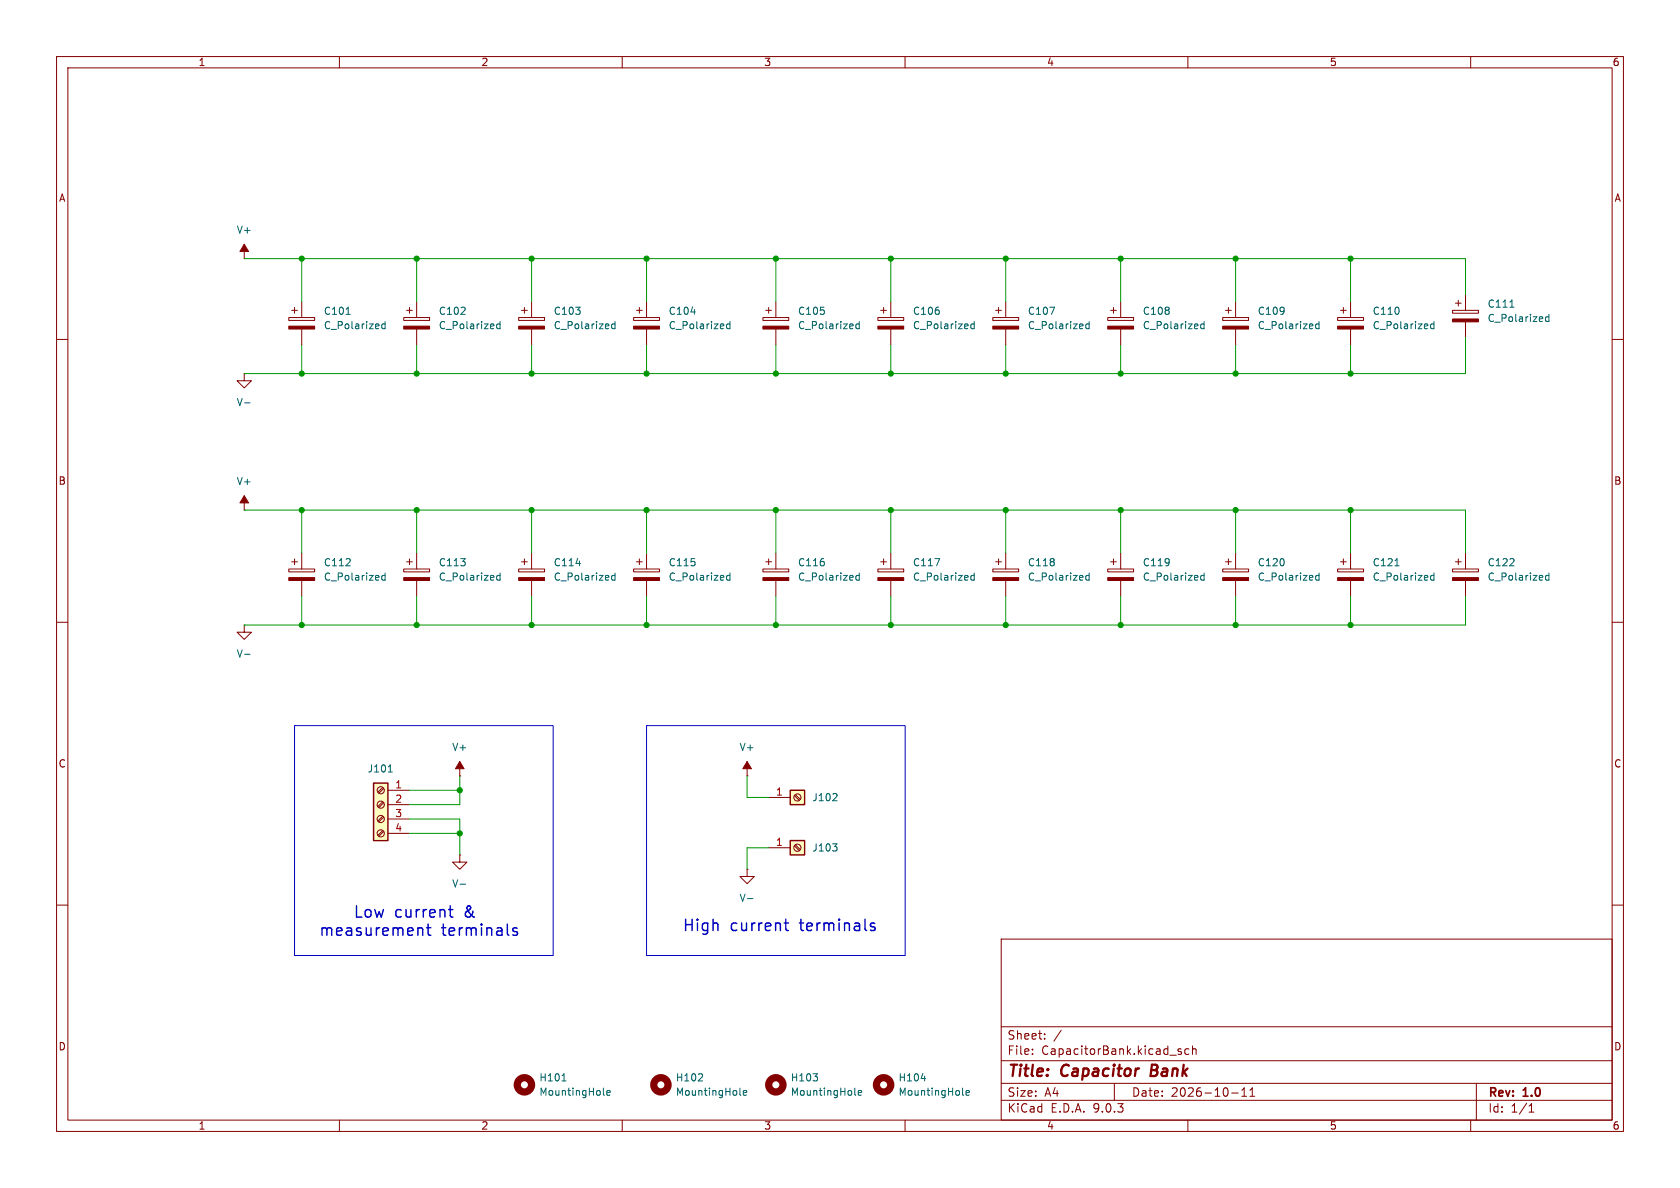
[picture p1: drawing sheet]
<svg xmlns="http://www.w3.org/2000/svg" width="297mm" height="210mm" viewBox="0 0 297 210" stroke-linecap="round" stroke-linejoin="round" font-family="sans-serif">
<g fill="none" stroke="#840000" stroke-width=".18">
<path d="M10 10h277v190h-277zM12 12h273v186h-273zM60 10v2M110 10v2M160 10v2M210 10v2M260 10v2M134.9 56.1h4.5v.5h-4.5zM135.4 54.9h1M135.9 54.4v1M137.2 53.3v2.8M137.2 58.2v2.8"/>
<path d="M10 60h2M285 60h2M92.2 99.3h1M92.7 98.8v1M94 97.8v2.8M135.4 99.3h1M135.9 98.8v1M137.2 97.8v2.8M10 110h2M43.2 110.5v1.3h1.2l-1.2 1.2-1.3-1.2h1.3M43.2 110.5h.1M91.7 100.6h4.6v.5h-4.6z"/>
<path d="M94 102.6v2.8M134.9 100.6h4.5v.5h-4.5zM137.2 102.6v2.8M285 110h2M81.3 137.2h.1M81.3 134.6v2.6M132.1 137.2h.1M132.1 134.6v2.6M81.3 151.1v1.3h1.2l-1.2 1.3-1.3-1.3h1.3M81.3 151.1h.1M10 160h2M177 166h108v32h-108z"/>
<path d="M285 160h2M60 198v2M110 198v2M160 198v2M177 194.5h108M177 191.5h108M177 187.5h108M177 181.5h108M182.5 186.3v.1M182.5 185.5v.1M184.7 183.6v.1M184.7 182.8v.1"/>
<path d="M187.6 182.1l-1.3 2M197 191.5v3M208.2 185.7l.7 .4-.2 .3-.5-.1M208.8 185.5l-.3-.1-.3 .2M210 198v2M210.2 185.5l-.5-.1-.2 .3v.4l.1 .2h.6M210.8 185.5l.2-.1 .4 .1 .1 .9M210.8 184.9v1.5M217.7 193.2h1.2M219.5 193.8h.9M219.5 192.7l.5-.4v1.5M221 193.8h.8"/>
<path d="M221 192.7l.4-.4v1.5M260 198v2M261 191.5v6.5M270.3 196.6h.9M270.3 195.5l.4-.4v1.5"/>
</g>
<path d="M203.6 188.2l-.2 2h.8" fill="none" stroke="#840000" stroke-width=".4"/>
<g fill="#840000" stroke="#840000" stroke-width=".18">
<path d="M132.1 134.6l.7 1.3h-1.5z"/>
<path d="M134.9 57.7h4.5v.5h-4.5z"/>
<path d="M81.3 134.6l.7 1.3h-1.5z"/>
<path d="M134.9 102.1h4.5v.5h-4.5z"/>
<path d="M91.7 102.1h4.6v.5h-4.6z"/>
</g>
<path d="M151.9 56.8v1.3M151.9 57.3h-.4l-.2 .2 .1 .6h.5M101.8 99.6h.8M43.2 115.7h1M108.7 101.8l-.3-.1-.3 .3 .1 .5h.5M108.7 101.3v1.3M151.9 101.3v1.3M151.9 101.8l-.4-.1-.2 .3 .1 .5h.5M81.3 156.3h1" fill="none" stroke="#006464" stroke-width=".18"/>
<path d="M66 138.4h2.6v10.2h-2.6z" fill="#ffffc2"/>
<path d="M66 138.4h2.6v10.2h-2.6z" fill="none" stroke="#840000" stroke-width=".25"/>
<g fill="none" stroke="#840000" stroke-width=".18">
<path d="M155.7 99.3h1M156.2 98.8v1M157.5 97.8v2.8M176 99.3h1M176.5 98.8v1M177.8 97.8v2.8M155.2 100.6h4.6v.5h-4.6zM157.5 102.6v2.8M175.5 100.6h4.6v.5h-4.6zM177.8 102.6v2.8M67.7 139.2l-.9 .8M67.8 139.4l-.8 .8"/>
<path d="M68.6 139.7h3.8M67.7 141.7l-.9 .9M67.7 144.3l-.9 .8M67.7 146.8l-.9 .9M67.8 141.9l-.8 .8M67.8 144.4l-.8 .9M67.8 147l-.8 .8M68.6 142.2h3.8M68.6 144.8h3.8M68.6 147.3h3.8"/>
<circle cx="67.3" cy="139.7" r=".63"/>
<circle cx="67.3" cy="142.2" r=".63"/>
<circle cx="67.3" cy="147.3" r=".63"/>
<circle cx="67.3" cy="144.8" r=".63"/>
</g>
<path d="M165.3 98.8h.8l-.5 1.2M172.2 101.3v1.3M172.2 101.8l-.3-.1-.3 .3 .1 .5h.5M192.5 101.8l-.3-.1-.3 .3 .2 .5h.4M192.5 101.3v1.3M68.6 136.5h.8M99.4 191.1h.7M106.7 193.4l.2 .2M107.3 193.2l.6-.1-.1-.3h-.3l-.2 .2v.6h.5" fill="none" stroke="#006464" stroke-width=".18"/>
<g fill="#840000" stroke="#840000" stroke-width=".18">
<path d="M155.2 102.1h4.6v.5h-4.6z"/>
<path d="M175.5 102.1h4.6v.5h-4.6z"/>
</g>
<circle cx="92.7" cy="191.8" r="1.27" fill="none" stroke="#840000" stroke-width="1.3"/>
<path d="M139.7 139.7h2.5v2.5h-2.5z" fill="#ffffc2"/>
<path d="M139.7 139.7h2.5v2.5h-2.5z" fill="none" stroke="#840000" stroke-width=".25"/>
<g fill="none" stroke="#840000" stroke-width=".18">
<path d="M132.1 153.7v1.2h1.2l-1.2 1.3-1.3-1.3h1.3M132.1 153.7h.1M135.9 141h3.8M140.4 140.6l.9 .9M140.6 140.5l.9 .8"/>
<circle cx="141" cy="141" r=".63"/>
</g>
<path d="M132.1 158.8h1M147.9 140.3l.1 .2-.1 .3-.7 .7h.8" fill="none" stroke="#006464" stroke-width=".18"/>
<path d="M139.7 148.6h2.5v2.5h-2.5z" fill="#ffffc2"/>
<path d="M139.7 148.6h2.5v2.5h-2.5z" fill="none" stroke="#840000" stroke-width=".25"/>
<g fill="none" stroke="#840000" stroke-width=".18">
<path d="M43.2 45.7h.1M43.2 43.2v2.5M51.1 56.1h4.5v.5h-4.5zM51.6 54.9h1M52.1 54.4v1M53.3 53.3v2.8M53.3 58.2v2.8M71.4 56.1h4.5v.5h-4.5zM71.9 54.9h1M72.4 54.4v1M73.7 53.3v2.8M73.7 58.2v2.8"/>
<path d="M91.7 56.1h4.6v.5h-4.6zM92.2 54.9h1M92.7 54.4v1M94 53.3v2.8M94 58.2v2.8M112 56.1h4.6v.5h-4.6zM112.5 54.9h1M113 54.4v1M114.3 53.3v2.8M114.3 58.2v2.8M155.2 56.1h4.6v.5h-4.6zM155.7 54.9h1"/>
<path d="M156.2 54.4v1M157.5 53.3v2.8M157.5 58.2v2.8M175.5 56.1h4.6v.5h-4.6zM176 54.9h1M176.5 54.4v1M177.8 53.3v2.8M177.8 58.2v2.8M195.8 56.1h4.6v.5h-4.6zM196.3 54.9h1.1M196.8 54.4v1M198.1 53.3v2.8"/>
<path d="M198.1 58.2v2.8M216.2 56.1h4.5v.5h-4.5zM216.7 54.9h1M217.2 54.4v1M218.4 53.3v2.8M218.4 58.2v2.8M236.5 56.1h4.5v.5h-4.5zM237 54.9h1M237.5 54.4v1M238.8 53.3v2.8M238.8 58.2v2.8M256.8 54.9h4.6v.5h-4.6z"/>
<path d="M257.3 53.6h1M257.8 53.1v1M259.1 52.1v2.8M259.1 56.9v2.8M43.2 66v1.3h1.2l-1.2 1.3-1.3-1.3h1.3M43.2 66h.1M43.2 90.2h.1M43.2 87.6v2.6M51.6 99.3h1M52.1 98.8v1M53.3 97.8v2.8M71.9 99.3h1"/>
<path d="M72.4 98.8v1M73.7 97.8v2.8M112.5 99.3h1M113 98.8v1M114.3 97.8v2.8M196.3 99.3h1.1M196.8 98.8v1M198.1 97.8v2.8M216.7 99.3h1M217.2 98.8v1M218.4 97.8v2.8M237 99.3h1"/>
<path d="M237.5 98.8v1M238.8 97.8v2.8M257.3 99.3h1M257.8 98.8v1M259.1 97.8v2.8M51.1 100.6h4.5v.5h-4.5zM53.3 102.6v2.8M71.4 100.6h4.5v.5h-4.5zM73.7 102.6v2.8M112 100.6h4.6v.5h-4.6zM114.3 102.6v2.8M195.8 100.6h4.6v.5h-4.6z"/>
<path d="M198.1 102.6v2.8M216.2 100.6h4.5v.5h-4.5zM218.4 102.6v2.8M236.5 100.6h4.5v.5h-4.5zM238.8 102.6v2.8M256.8 100.6h4.6v.5h-4.6zM259.1 102.6v2.8M135.9 149.9h3.8M140.4 149.5l.9 .9M140.6 149.4l.9 .8"/>
<circle cx="141" cy="149.9" r=".63"/>
</g>
<g fill="none" stroke="#006464" stroke-width=".18">
<path d="M61.2 55.6h.7M68.1 56.8v1.3M68.1 57.3h-.4l-.2 .2 .1 .6h.5M88.4 57.3h-.4l-.2 .2 .1 .6h.5M88.4 56.8v1.3M108.7 57.3h-.3l-.3 .2 .1 .6h.5M108.7 56.8v1.3M122.2 55.1h.7M129 57.3h-.3l-.3 .2 .2 .6h.4M129 56.8v1.3M172.2 57.3h-.3l-.3 .2 .1 .6h.5M172.2 56.8v1.3"/>
<path d="M185.6 54.3h.8l-.5 1.3M192.5 57.3h-.3l-.3 .2 .2 .6h.4M192.5 56.8v1.3M212.9 57.3h-.4l-.2 .2 .1 .6h.5M212.9 56.8v1.3M233.2 57.3h-.4l-.2 .2 .1 .6h.5M233.2 56.8v1.3M253.5 57.3h-.4l-.2 .2 .1 .6h.5M253.5 56.8v1.3M266.9 54.3h.8M273.8 55.6v1.2M273.8 56.1l-.3-.1-.3 .2 .1 .6h.5"/>
<path d="M43.2 71.2h1M68.1 101.3v1.3M68.1 101.8l-.4-.1-.2 .3 .1 .5h.5M88.4 101.8l-.4-.1-.2 .3 .1 .5h.5M88.4 101.3v1.3M129 101.8l-.3-.1-.3 .3 .2 .5h.4M129 101.3v1.3M212.9 101.8l-.4-.1-.2 .3 .1 .5h.5M212.9 101.3v1.3M233.2 101.8l-.4-.1-.2 .3 .1 .5h.5M233.2 101.3v1.3M246.6 100h.7"/>
<path d="M253.5 101.8l-.4-.1-.2 .3 .1 .5h.5M253.5 101.3v1.3M273.8 101.8l-.3-.1-.3 .3 .1 .5h.5M273.8 101.3v1.3M147.2 149.2h.8l-.4 .5M147.9 149.7l.1 .2-.1 .5M123.4 191.1h.8M124.1 189.9v.5M130.8 193.4l.2 .2M131.4 193.2l.6-.1-.1-.3h-.3l-.2 .2 .1 .6h.4M143.7 189.8h.8l-.4 .5M144.5 190.4v.6"/>
<path d="M151.1 193.4l.2 .2M151.7 193.2l.6-.1v-.3h-.4l-.2 .2 .1 .6h.5M162.9 190.7h.7M170.2 193.4l.2 .2M170.8 193.2l.6-.1-.1-.3h-.3l-.2 .2v.6h.5"/>
</g>
<g fill="#840000" stroke="#840000" stroke-width=".18">
<path d="M51.1 57.7h4.5v.5h-4.5z"/>
<path d="M51.1 102.1h4.5v.5h-4.5z"/>
<path d="M195.8 102.1h4.6v.5h-4.6z"/>
<path d="M71.4 102.1h4.5v.5h-4.5z"/>
<path d="M216.2 102.1h4.5v.5h-4.5z"/>
<path d="M236.5 57.7h4.5v.5h-4.5z"/>
<path d="M256.8 56.4h4.6v.5h-4.6z"/>
<path d="M236.5 102.1h4.5v.5h-4.5z"/>
<path d="M216.2 57.7h4.5v.5h-4.5z"/>
<path d="M256.8 102.1h4.6v.5h-4.6z"/>
<path d="M43.2 87.6l.7 1.3h-1.5z"/>
<path d="M112 102.1h4.6v.5h-4.6z"/>
<path d="M43.2 43.2l.7 1.3h-1.5z"/>
<path d="M155.2 57.7h4.6v.5h-4.6z"/>
<path d="M71.4 57.7h4.5v.5h-4.5z"/>
<path d="M175.5 57.7h4.6v.5h-4.6z"/>
<path d="M195.8 57.7h4.6v.5h-4.6z"/>
<path d="M91.7 57.7h4.6v.5h-4.6z"/>
<path d="M112 57.7h4.6v.5h-4.6z"/>
</g>
<g fill="none" stroke="#840000" stroke-width="1.3">
<circle cx="116.8" cy="191.8" r="1.27"/>
<circle cx="137.2" cy="191.8" r="1.27"/>
<circle cx="156.2" cy="191.8" r="1.27"/>
</g>
<g fill="none" stroke="#009600" stroke-width=".18">
<path d="M43.2 45.7h215.9v6.4M53.3 45.7v7.6M73.7 45.7v7.6M94 45.7v7.6M114.3 45.7v7.6M137.2 45.7v7.6M157.5 45.7v7.6M177.8 45.7v7.6M198.1 45.7v7.6M218.4 45.7v7.6M238.8 45.7v7.6M259.1 59.7v6.3h-215.9"/>
<path d="M53.3 61v5M73.7 61v5M94 61v5M114.3 61v5M137.2 61v5M157.5 61v5M177.8 61v5M198.1 61v5M218.4 61v5M238.8 61v5M43.2 90.2h215.9v7.6M53.3 90.2v7.6"/>
<path d="M73.7 90.2v7.6M94 90.2v7.6M114.3 90.2v7.6M137.2 90.2v7.6M157.5 90.2v7.6M177.8 90.2v7.6M198.1 90.2v7.6M218.4 90.2v7.6M238.8 90.2v7.6M53.3 105.4v5.1M73.7 105.4v5.1M94 105.4v5.1"/>
<path d="M114.3 105.4v5.1M137.2 105.4v5.1M157.5 105.4v5.1M177.8 105.4v5.1M198.1 105.4v5.1M218.4 105.4v5.1M238.8 105.4v5.1M259.1 105.4v5.1h-215.9M72.4 139.7h8.9M81.3 137.2v5h-8.9M132.1 137.2v3.8h3.8M72.4 144.8h8.9v6.3"/>
<path d="M72.4 147.3h8.9M135.9 149.9h-3.8v3.8"/>
</g>
<path d="M74.2 164h.3l.2 .3v1M75.4 164h.8M75.7 163.3v1.8l.1 .1 .4 .1M79.3 160.8h.8M79.6 160.1v1.7l.1 .2 .4 .1M91.4 164.1l-.5-.1-.3 .3 .1 .3 .7 .2 .1 .2-.1 .2-.2 .1-.6-.1M138.6 163.2h.8M138.9 162.5v1.7l.1 .2 .4 .1M154.6 163.3l-.4-.1-.3 .2 .1 .3 .6 .2 .1 .2-.1 .3-.2 .1-.5-.1" fill="none" stroke="#0000c2" stroke-width=".25"/>
<path d="M52.1 128.3h45.7v40.6h-45.7zM114.3 128.3h45.7v40.6h-45.7z" fill="none" stroke="#0000c2" stroke-width=".18"/>
<g fill="#009600" stroke="#009600" stroke-width=".18">
<circle cx="157.5" cy="66" r=".46"/>
<circle cx="198.1" cy="45.7" r=".46"/>
<circle cx="198.1" cy="66" r=".46"/>
<circle cx="157.5" cy="45.7" r=".46"/>
<circle cx="177.8" cy="45.7" r=".46"/>
<circle cx="177.8" cy="66" r=".46"/>
<circle cx="137.2" cy="90.2" r=".46"/>
<circle cx="137.2" cy="110.5" r=".46"/>
<circle cx="114.3" cy="110.5" r=".46"/>
<circle cx="114.3" cy="90.2" r=".46"/>
<circle cx="114.3" cy="66" r=".46"/>
<circle cx="137.2" cy="66" r=".46"/>
<circle cx="137.2" cy="45.7" r=".46"/>
<circle cx="94" cy="110.5" r=".46"/>
<circle cx="157.5" cy="90.2" r=".46"/>
<circle cx="157.5" cy="110.5" r=".46"/>
<circle cx="177.8" cy="110.5" r=".46"/>
<circle cx="177.8" cy="90.2" r=".46"/>
<circle cx="198.1" cy="90.2" r=".46"/>
<circle cx="198.1" cy="110.5" r=".46"/>
<circle cx="218.4" cy="110.5" r=".46"/>
<circle cx="238.8" cy="110.5" r=".46"/>
<circle cx="238.8" cy="45.7" r=".46"/>
<circle cx="238.8" cy="66" r=".46"/>
<circle cx="218.4" cy="66" r=".46"/>
<circle cx="218.4" cy="45.7" r=".46"/>
<circle cx="218.4" cy="90.2" r=".46"/>
<circle cx="238.8" cy="90.2" r=".46"/>
<circle cx="73.7" cy="90.2" r=".46"/>
<circle cx="73.7" cy="110.5" r=".46"/>
<circle cx="53.3" cy="90.2" r=".46"/>
<circle cx="53.3" cy="110.5" r=".46"/>
<circle cx="81.3" cy="139.7" r=".46"/>
<circle cx="81.3" cy="147.3" r=".46"/>
<circle cx="114.3" cy="45.7" r=".46"/>
<circle cx="94" cy="90.2" r=".46"/>
<circle cx="73.7" cy="45.7" r=".46"/>
<circle cx="94" cy="45.7" r=".46"/>
<circle cx="94" cy="66" r=".46"/>
<circle cx="73.7" cy="66" r=".46"/>
<circle cx="53.3" cy="45.7" r=".46"/>
<circle cx="53.3" cy="66" r=".46"/>
</g>
<g font-size="2.8" fill="#0000c2">
<text x="56.3" y="165.8">measurement</text>
<text x="62.4" y="162.6">Low</text>
<text x="69.8" y="162.6">current</text>
<text x="78.1" y="165.8">terminals</text>
<text x="82.3" y="162.6">&amp;</text>
<text x="120.6" y="165">High</text>
<text x="129.1" y="165">current</text>
<text x="141.6" y="165">terminals</text>
</g>
<g font-size="2.8" fill="#840000">
<text x="178" y="190.9">Title:</text>
<text x="187.7" y="190.9">Capacitor</text>
<text x="204.3" y="190.9">Bank</text>
</g>
<g font-size="2.1" fill="#840000">
<text x="178" y="184">Sheet:</text>
<text x="178" y="186.7">File:</text>
<text x="184.1" y="186.7">CapacitorBank.kicad_sch</text>
<text x="178" y="196.9">KiCad</text>
<text x="178" y="194.1">Size:</text>
<text x="184.7" y="194.1">A4</text>
<text x="185.7" y="196.9">E.D.A.</text>
<text x="193.3" y="196.9">9.0.3</text>
<text x="200" y="194.1">Date:</text>
<text x="207" y="194.1">2026-10-11</text>
<text x="263" y="194.3">Rev:</text>
<text x="263" y="196.9">Id:</text>
<text x="267.1" y="196.9">1/1</text>
<text x="269.4" y="194.3">1.0</text>
</g>
<g font-size="1.8" fill="#840000">
<text x="35" y="11.9">1</text>
<text x="85" y="11.9">2</text>
<text x="135" y="11.9">3</text>
<text x="185" y="11.9">4</text>
<text x="235" y="11.9">5</text>
<text x="285" y="11.9">6</text>
<text x="10.3" y="35.9">A</text>
<text x="285.3" y="35.9">A</text>
<text x="10.3" y="85.9">B</text>
<text x="285.3" y="85.9">B</text>
<text x="10.3" y="135.9">C</text>
<text x="285.3" y="135.9">C</text>
<text x="10.3" y="185.9">D</text>
<text x="285.3" y="185.9">D</text>
<text x="35" y="199.9">1</text>
<text x="85" y="199.9">2</text>
<text x="135" y="199.9">3</text>
<text x="185" y="199.9">4</text>
<text x="235" y="199.9">5</text>
<text x="285" y="199.9">6</text>
</g>
<g font-size="1.8" fill="#006464">
<text x="41.7" y="41.5">V+</text>
<text x="57.2" y="55.9">C101</text>
<text x="57.2" y="58.4">C_Polarized</text>
<text x="77.5" y="55.9">C102</text>
<text x="77.5" y="58.4">C_Polarized</text>
<text x="97.8" y="55.9">C103</text>
<text x="97.8" y="58.4">C_Polarized</text>
<text x="118.1" y="55.9">C104</text>
<text x="118.1" y="58.4">C_Polarized</text>
<text x="141" y="55.9">C105</text>
<text x="141" y="58.4">C_Polarized</text>
<text x="161.3" y="55.9">C106</text>
<text x="161.3" y="58.4">C_Polarized</text>
<text x="181.6" y="55.9">C107</text>
<text x="181.6" y="58.4">C_Polarized</text>
<text x="201.9" y="55.9">C108</text>
<text x="201.9" y="58.4">C_Polarized</text>
<text x="222.3" y="55.9">C109</text>
<text x="222.3" y="58.4">C_Polarized</text>
<text x="242.6" y="55.9">C110</text>
<text x="242.6" y="58.4">C_Polarized</text>
<text x="262.9" y="54.6">C111</text>
<text x="262.9" y="57.1">C_Polarized</text>
<text x="41.7" y="72">V-</text>
<text x="41.7" y="86">V+</text>
<text x="57.2" y="100.3">C112</text>
<text x="77.5" y="100.3">C113</text>
<text x="97.8" y="100.3">C114</text>
<text x="118.1" y="100.3">C115</text>
<text x="141" y="100.3">C116</text>
<text x="161.3" y="100.3">C117</text>
<text x="181.6" y="100.3">C118</text>
<text x="201.9" y="100.3">C119</text>
<text x="222.3" y="100.3">C120</text>
<text x="242.6" y="100.3">C121</text>
<text x="262.9" y="100.3">C122</text>
<text x="57.2" y="102.8">C_Polarized</text>
<text x="77.5" y="102.8">C_Polarized</text>
<text x="97.8" y="102.8">C_Polarized</text>
<text x="118.1" y="102.8">C_Polarized</text>
<text x="141" y="102.8">C_Polarized</text>
<text x="161.3" y="102.8">C_Polarized</text>
<text x="181.6" y="102.8">C_Polarized</text>
<text x="201.9" y="102.8">C_Polarized</text>
<text x="222.3" y="102.8">C_Polarized</text>
<text x="242.6" y="102.8">C_Polarized</text>
<text x="262.9" y="102.8">C_Polarized</text>
<text x="41.7" y="116.4">V-</text>
<text x="64.9" y="136.8">J101</text>
<text x="79.8" y="132.9">V+</text>
<text x="130.6" y="132.9">V+</text>
<text x="143.5" y="141.8">J102</text>
<text x="143.5" y="150.7">J103</text>
<text x="79.8" y="157.1">V-</text>
<text x="130.6" y="159.6">V-</text>
<text x="95.3" y="191.4">H101</text>
<text x="119.4" y="191.4">H102</text>
<text x="139.7" y="191.4">H103</text>
<text x="158.8" y="191.4">H104</text>
<text x="95.3" y="193.9">MountingHole</text>
<text x="119.4" y="193.9">MountingHole</text>
<text x="139.7" y="193.9">MountingHole</text>
<text x="158.8" y="193.9">MountingHole</text>
</g>
<g font-size="1.8" fill="#a90000">
<text x="69.8" y="139.4">1</text>
<text x="69.8" y="142">2</text>
<text x="137.1" y="140.7">1</text>
<text x="69.8" y="144.5">3</text>
<text x="69.8" y="147.1">4</text>
<text x="137.1" y="149.6">1</text>
</g>
</svg>
